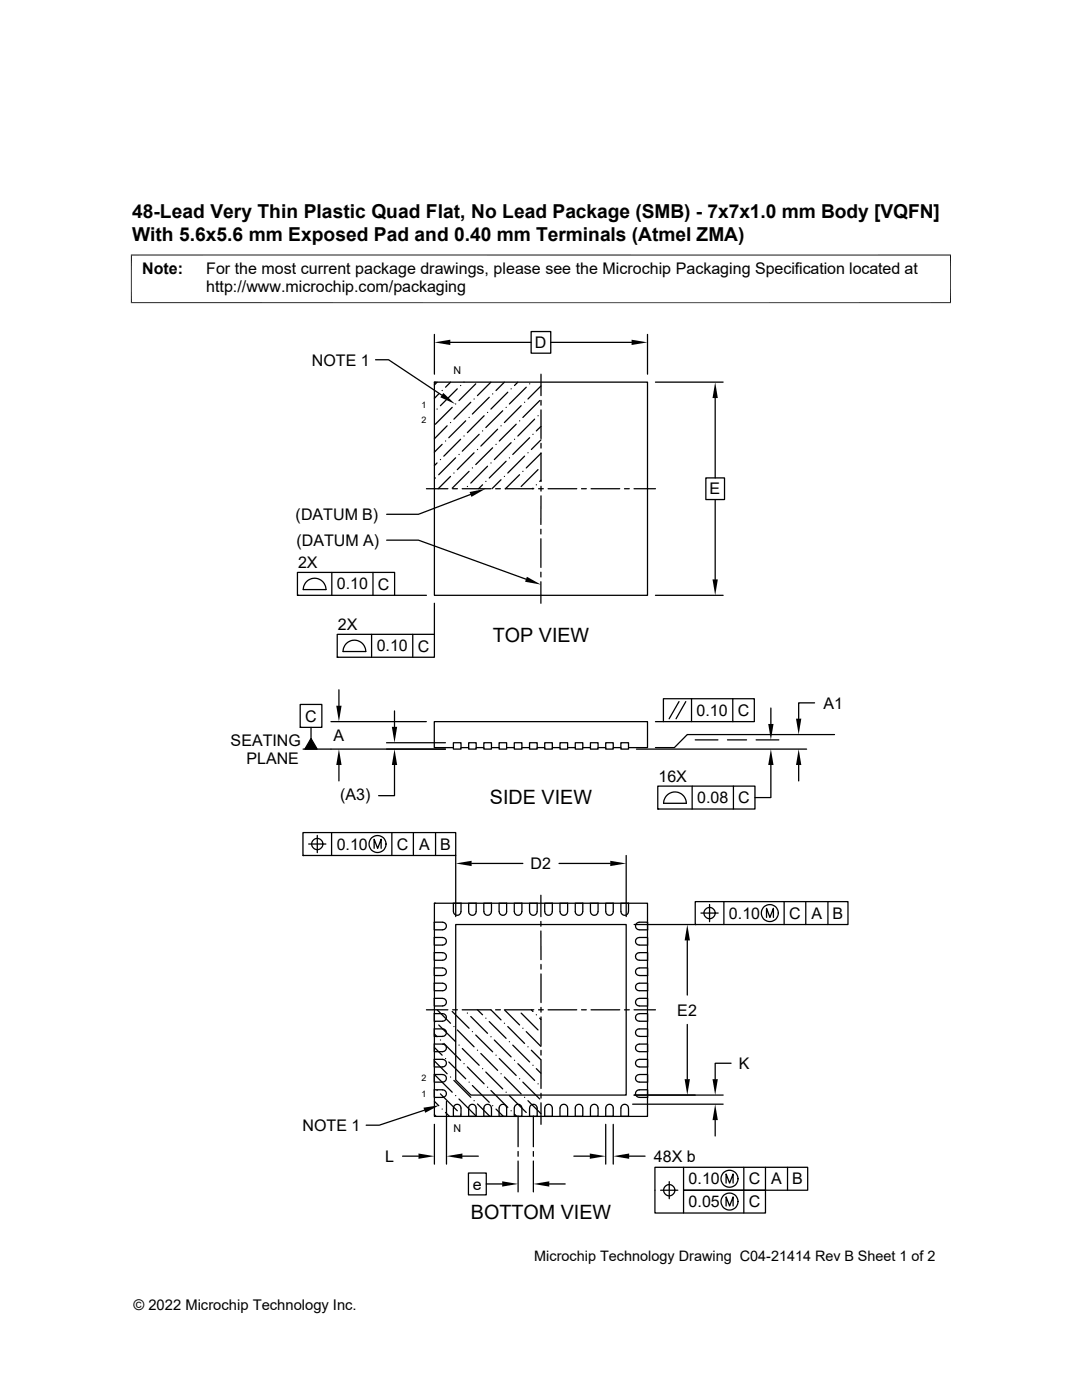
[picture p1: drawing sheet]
<svg xmlns="http://www.w3.org/2000/svg" width="216mm" height="279mm" viewBox="0 0 216 279" stroke-linecap="round" stroke-linejoin="round" font-family="sans-serif">
<g fill="none" stroke="#000" stroke-width=".25">
<path d="M74.9 71.8h2.6l10.7 7.1M86.7 76.3h42.5v42.5h-42.5zM86.7 76.3h.1M86.7 66.7v8M87.2 76.3l-.5 .5M87.5 78.6l-.8 .9M88.2 77.9h.1M89.9 68.3h16.1M89.9 76.3l-1 1M91.2 77.6l-3.3 3.4M91.9 76.9h.1M92.6 76.3h.1"/>
<path d="M94.6 79.6h.1M94.9 76.6l-3.3 3.3M97.6 79.3l-3.3 3.3M98 76.3l-2.7 2.7M98.3 78.6h.1M100.6 76.3l-1.6 1.6M101.3 78.3l-3.3 3.3M102 77.6h.1M103.3 76.3l-.6 .6M105 77.3l-3.4 3.3M105.7 76.6h.1M106 66.2h3.9v4.3h-3.9z"/>
<path d="M107.7 79.9l-3.4 3.4M107.9 74.7v4.3M107.9 79.9v1M108 77l-2.7 2.6M109.9 68.3h16.1M129.2 66.7v8M130.8 76.3h13.5M142.7 79.4v16M85.1 97.5h4.3M86.9 95.4h.1M87.2 81.6h.1M87.2 92.4l-.5 .5"/>
<path d="M87.9 91.7h.1M88.2 88.7l-1.5 1.5M88.9 88h.1M89.2 85l-2.5 2.6M89.9 95.1l-2.5 2.4M89.9 84.3h.1M90.2 81.3l-3.3 3.4M90.3 97.5h1M90.6 94.4h.1M90.9 80.6h.1M90.9 91.4l-3.4 3.3M91.6 90.7h.1"/>
<path d="M91.9 87.7l-3.3 3.3M92.2 97.5h5.7M92.6 87h.1M92.9 84l-3.3 3.4M93.3 97.1h.1M93.6 94.1l-3.4 3.3M93.6 83.3h.1M93.9 98.7l-10.4 3.9h-6.3M93.9 80.3l-3.3 3.4M94.3 93.4h.1M94.6 90.4l-3.4 3.3M95.3 89.7h.1"/>
<path d="M95.6 86.7l-3.4 3.3M96.3 96.8l-.8 .7M96.3 86h.1M96.6 83l-3.3 3.3M96.9 96.1h.1M97.3 93l-3.4 3.4M97.3 82.3h.1M98 92.4h.1M98.3 89.4l-3.4 3.3M98.9 97.5h.9M99 88.7h.1M99.3 85.7l-3.4 3.3"/>
<path d="M100 85h.1M100 95.7l-1.8 1.8M100.3 82l-3.4 3.3M100.6 95.1h.1M100.8 97.5h5.7M101 92.1l-3.4 3.3M101 81.3h.1M101.6 91.4h.1M102 88.3l-3.4 3.4M102.7 87.7h.1M103 84.7l-3.4 3.3M103.7 84h.1"/>
<path d="M103.7 94.7l-2.8 2.8M104 81l-3.4 3.3M104.3 94.1h.1M104.7 80.3h.1M104.7 91l-3.4 3.4M105.3 90.4h.1M105.7 87.4l-3.4 3.3M106.3 86.7h.1M106.3 97.4l-.1 .1M106.7 83.7l-3.4 3.3M107 96.8h.1M107.4 83h.1"/>
<path d="M107.4 93.7l-3.4 3.4M107.5 97.5h.9M107.9 81.8v5.7M107.9 88.5v.9M107.9 90.4v5.7M107.9 97v1M107.9 99v5.7M108 85.1l-1 .9M108 95.8l-.3 .3M108 90.5l-3 2.9M108 87.8l-2 1.9M109.4 97.5h5.7"/>
<path d="M116 97.5h1M117.9 97.5h5.8M124.6 97.5h1M126.5 97.5h4.3M140.8 95.4h3.8v4.3h-3.8zM142.7 99.7v15.9M59.4 114.2h19.3v4.6h-19.3zM59.4 118.8h.1M61.3 116a2.27 2.27 0 0 1 2.4-.4 2.27 2.27 0 0 1 1.3 2.1h-4.5l.2-1zM66.2 114.2v4.6M74.4 114.2v4.6M77.2 107.8h6.3l21.5 7.8"/>
<path d="M78.7 118.8h6.4M107.9 105.6v1M107.9 107.5v5.7M107.9 114.2v.9M107.9 116.1v4.3M130.8 118.8h13.5M67.3 126.6h19.4v4.6h-19.4zM67.3 131.2h.1M67.6 137.7v3.1M69.2 128.3a2.27 2.27 0 0 1 2.5-.3 2.27 2.27 0 0 1 1.3 2h-4.5l.2-.9zM74.1 126.6v4.6M82.4 126.6v4.6"/>
<path d="M86.7 120.4v6.2M132.4 139.4h18.1v4.6h-18.1zM138 139.4v4.6M146.2 139.4v4.6M59.9 140.6h4.3v4.6h-4.3zM59.9 145.2h.1M62.1 145.2v2.2M62.1 147.4l1.2 2.1h-2.5zM66 144h19.1M67.6 152.7v3.2M77.1 148.2h11.8M78.7 152.7v6.1h-3.2"/>
<path d="M78.7 141.9v3.2M88.9 149.5h-28.4M90.5 148.2h1.5v1.3h-1.5zM90.5 149.2h-3.8v-5.2h42.5v5.2h-3.8M92 149.2h1.5zM93.5 148.2h1.5v1.3h-1.5zM95 149.2h1.5zM96.5 148.2h1.6v1.3h-1.6zM98.1 149.2h1.5zM99.6 148.2h1.5v1.3h-1.5zM101.1 149.2h1.5zM102.6 148.2h1.5v1.3h-1.5z"/>
<path d="M104.1 149.2h1.6zM105.7 148.2h1.5v1.3h-1.5zM107.2 149.2h1.5zM108.7 148.2h1.5v1.3h-1.5zM110.2 149.2h1.5zM111.7 148.2h1.6v1.3h-1.6zM113.3 149.2h1.5zM114.8 148.2h1.5v1.3h-1.5zM116.3 149.2h1.5zM117.8 148.2h1.5v1.3h-1.5zM119.3 149.2h1.6zM120.9 148.2h1.5v1.3h-1.5z"/>
<path d="M122.4 149.2h1.5zM123.9 148.2h1.5v1.3h-1.5zM127 149.5h34M130.8 144h1.6M131.3 156.9h19.3v4.6h-19.3zM135.5 140l-2 3.4M136.8 140l-1.9 3.4M138.1 156.9v4.6M138.7 147.7h4.6M145.2 147.7h3.8M146.3 156.9v4.6M150.9 147.7h4.5"/>
<path d="M153.8 152.7v6.5h-3.2M153.8 141.3v3.2M159.4 152.7v3.2M162.5 140.3h-3.1v3.1M166.5 146.6h-29.4l-2.5 2.6h-3.8M60.5 166.2h30.4v4.5h-30.4zM60.5 170.7h.1M61.6 168.4h3.4M63.3 166.7v3.5M66.2 166.2v4.5M74.7 169.3v-1.8l.7 1.8 .7-1.8v1.8M78.2 166.2v4.5"/>
<path d="M82.5 166.2v4.5M86.9 166.2v4.5M90.9 170.7v12.2M94.1 172.3h10.2M107.9 178.7v4.2M111.5 172.3h10.3M124.9 170.7v12.2M131.3 161.5h.1M132.4 160.3h4.6M132.4 160.3a2.26 2.26 0 0 1 2.3-2.2 2.26 2.26 0 0 1 2.2 2.2M138.7 179.9h30.5v4.6h-30.5zM144.4 179.9v4.6"/>
<path d="M156.5 179.9v4.6M160.8 179.9v4.6M165.2 179.9v4.6M86.7 187.1h1.6a.75 .75 0 0 1 .8 .8 .75 .75 0 0 1-.8 .7h-1.6zM86.7 180.3h42.5v42.5h-42.5zM86.7 180.3h.1M88.3 184h-1.6v1.6h1.6a.75 .75 0 0 0 .8-.8 .75 .75 0 0 0-.8-.7M88.3 190.1h-1.6v1.5h1.6M88.3 190.1a.74 .74 0 0 1 .8 .8 .74 .74 0 0 1-.8 .7M88.3 193.2h-1.6v1.5h1.6M88.3 193.2a.74 .74 0 0 1 .8 .7 .74 .74 0 0 1-.8 .8M88.3 196.2h-1.6v1.5h1.6a.74 .74 0 0 0 .8-.7 .74 .74 0 0 0-.8-.8"/>
<path d="M90.5 180.3h1.5v1.6a.75 .75 0 0 1-.8 .8 .75 .75 0 0 1-.7-.8zM90.9 184.5h34v34h-30.9l-3.1-3zM95 181.9a.74 .74 0 0 1-.7 .8 .74 .74 0 0 1-.8-.8v-1.6h1.5v1.6M96.6 181.9a.74 .74 0 0 0 .7 .8 .74 .74 0 0 0 .7-.8M98.1 181.9v-1.6h-1.6v1.6M99.6 181.9a.74 .74 0 0 0 .8 .8 .74 .74 0 0 0 .7-.8v-1.6h-1.5v1.6M104.1 181.9a.75 .75 0 0 1-.7 .8 .75 .75 0 0 1-.8-.8v-1.6h1.5v1.6M105.7 181.9a.74 .74 0 0 0 .7 .8 .74 .74 0 0 0 .8-.8M107.2 181.9v-1.6h-1.5v1.6M107.9 185.8v5.7M107.9 183.9v.9M107.9 192.5v.9"/>
<path d="M107.9 194.4v5.7M108.7 180.3h1.5v1.6a.75 .75 0 0 1-.8 .8 .75 .75 0 0 1-.7-.8zM113.2 181.9a.75 .75 0 0 1-.7 .8 .75 .75 0 0 1-.8-.8v-1.6h1.6v1.6M114.8 180.3h1.5v1.6a.74 .74 0 0 1-.8 .8 .74 .74 0 0 1-.7-.8zM117.8 180.3h1.5v1.6a.75 .75 0 0 1-.7 .8 .75 .75 0 0 1-.8-.8zM120.9 180.3h1.5v1.6a.75 .75 0 0 1-.8 .8 .75 .75 0 0 1-.7-.8zM123.9 180.3h1.5v1.6a.75 .75 0 0 1-.8 .8 .75 .75 0 0 1-.7-.8zM126.5 184.5h12.2M127.1 187.3l.5-.2h1.6v1.5h-1.6a.73 .73 0 0 1-.8-.5 .73 .73 0 0 1 .3-.8zM127.6 196.2h1.6v1.5h-1.6a.74 .74 0 0 1-.8-.7 .74 .74 0 0 1 .8-.8M127.6 193.2h1.6v1.5h-1.6M127.6 190.1h1.6v1.5h-1.6"/>
<path d="M127.6 184h1.6v1.6h-1.6a.75 .75 0 0 1-.8-.8 .75 .75 0 0 1 .8-.7M127.6 193.2a.74 .74 0 0 0-.8 .7 .74 .74 0 0 0 .8 .8M127.6 190.1a.74 .74 0 0 0-.8 .8 .74 .74 0 0 0 .8 .7M137.1 187.7v10.9M138.7 184.5h.1M139.9 182.2h3.4M141.6 180.5v3.4M153 183.1v-1.8l.6 1.8 .7-1.8v1.8M85.1 201.5h4.3M86.7 205.3h1.6a.75 .75 0 0 1 .8 .8 .75 .75 0 0 1-.8 .7h-1.6zM86.7 208.4h1.6a.75 .75 0 0 1 .8 .7 .75 .75 0 0 1-.8 .8h-1.6zM86.7 214.4l1.6 .1a.75 .75 0 0 1 .8 .7 .75 .75 0 0 1-.8 .8h-1.6z"/>
<path d="M86.7 217.5h1.6a.75 .75 0 0 1 .8 .8 .75 .75 0 0 1-.8 .7h-1.6zM86.7 209l1.5 1.6M86.7 219.8l.8 .9M86.7 211.7l2.5 2.6M86.7 206.4l.5 .5M86.9 203.9h.1M86.9 214.6l3.3 3.4M87.2 217.6h.1M87.2 201.5l2.7 2.7M87.5 204.6l3.4 3.3M87.9 218.3l3.3 3.4M87.9 207.6h.1"/>
<path d="M88.3 200.7a.75 .75 0 0 0 .8-.7 .75 .75 0 0 0-.8-.8h-1.6v1.6h1.6M88.3 202.3h-1.6v1.5h1.6M88.3 202.3a.74 .74 0 0 1 .8 .8 .74 .74 0 0 1-.8 .7M88.3 212.9a.75 .75 0 0 0 .8-.7 .75 .75 0 0 0-.8-.8h-1.6v1.5h1.6M88.6 208.2l3.3 3.4M88.9 211.3h.1M89.1 219.8v12.5M89.6 211.9l3.3 3.4M89.9 214.9h.1M90.2 201.9l3.4 3.3M90.3 201.5h1M90.6 204.9h.1"/>
<path d="M90.6 215.6l3.3 3.4M90.9 218.7h.1M91.2 205.5l3.4 3.4M91.6 208.6h.1M91.6 219.3l3.3 3.4M92.2 201.5h5.7M92.2 209.3l3.4 3.3M92.6 212.3h.1M93.3 202.2h.1M93.3 212.9l3.3 3.4M93.6 216h.1M93.9 202.9l3.4 3.3"/>
<path d="M94.3 205.9h.1M94.3 216.6l3.3 3.4M94.6 219.7h.1M94.9 206.6l3.4 3.3M95.3 209.6h.1M95.3 201.5l1 1M95.9 210.2l3.4 3.4M96.3 213.3h.1M96.9 203.2h.1M96.9 214l3.4 3.3M97.3 217h.1M97.6 203.9l3.4 3.3"/>
<path d="M98 206.9h.1M98 201.5l2 2M98 217.6l3.3 3.4M98.6 207.6l3.4 3.3M98.9 201.5h.9M99 210.6h.1M99.6 211.3l3.4 3.3M100 214.3h.1M100.6 214.9l3.4 3.4M100.6 201.5l3.1 3.1M100.6 204.2h.1M100.8 201.5h5.7"/>
<path d="M101 218h.1M101.3 204.9l3.4 3.3M101.6 207.9h.1M101.6 218.7l3.4 3.3M102.3 208.6l3.4 3.3M102.7 211.6h.1M103.3 212.3l3.4 3.3M103.7 215.3h.1M104 202.2l3.4 3.3M104.3 205.2h.1M104.3 216l3.4 3.3M104.7 219h.1"/>
<path d="M105 205.9l2.9 2.9M105.3 219.7l2.6 2.6M105.3 208.9h.1M106 201.5l.3 .4M106 209.6l1.9 1.9v5.7M106.3 212.6h.1M107 213.3l.9 .9M107 202.5h.1M107.4 216.3h.1M107.5 201.5h.9M107.7 203.2l.2 .3M107.9 201v1"/>
<path d="M107.9 202.9v5.8M107.9 209.6v1M107.9 218.2v.9M109.4 201.5h5.7M116 201.5h1M117.9 201.5h5.8M124.6 201.5h1M126.5 201.5h4.3M126.5 218.5h17.8M127.1 217.7l.5-.2h1.6v1.5h-1.6a.73 .73 0 0 1-.8-.5 .73 .73 0 0 1 .3-.8zM127.1 214.6l.5-.2h1.6v1.6l-1.6-.1a.73 .73 0 0 1-.8-.4 .73 .73 0 0 1 .3-.9zM127.1 208.6l.5-.2h1.6v1.5h-1.6a.73 .73 0 0 1-.8-.5 .73 .73 0 0 1 .3-.8z"/>
<path d="M127.1 205.5l.5-.2h1.6v1.5h-1.6a.73 .73 0 0 1-.8-.5 .73 .73 0 0 1 .3-.8zM127.6 202.3h1.6v1.5h-1.6M127.6 212.9a.75 .75 0 0 1-.8-.7 .75 .75 0 0 1 .8-.8h1.6v1.5h-1.6M127.6 202.3a.74 .74 0 0 0-.8 .8 .74 .74 0 0 0 .8 .7M127.6 200.7a.75 .75 0 0 1-.8-.7 .75 .75 0 0 1 .8-.8h1.6v1.6h-1.6M137.1 204.4v11M145.9 212.2h-3.2v3.2M80.3 230.7h3.2M84.7 221.6l-9 3h-2.6M86.7 224.4v7.9M86.7 222.5l.3 .3M88.2 221.3h.1"/>
<path d="M88.9 222l.8 .8M90.7 220.7a.75 .75 0 0 1 .8-.3 .75 .75 0 0 1 .5 .7v1.7h-1.5v-1.7zM91.9 222.4h.1M92.3 230.7h3.1M93.5 234.1h3.5v4.4h-3.5zM95 221.1a.74 .74 0 0 0-.7-.7 .74 .74 0 0 0-.8 .7v1.7h1.5v-1.7M95.3 220.3l2.4 2.5M96.5 221.1v1.7h1.6v-1.7M96.6 221.1a.74 .74 0 0 1 .7-.7 .74 .74 0 0 1 .7 .7M97 236.3h3.2M98.3 220.7h.1M99 221.3l1.4 1.5"/>
<path d="M99.6 221.1v1.7h1.5v-1.7a.74 .74 0 0 0-.7-.7 .74 .74 0 0 0-.8 .7M102 221.7h.1M102.7 222.4l.4 .4M103.4 222.7v6.2M103.4 229.8v1M103.4 231.7v6.2M104.1 221.1a.75 .75 0 0 0-.7-.7 .75 .75 0 0 0-.8 .7v1.7h1.5v-1.7M105.7 221.1v1.7h1.5v-1.7M105.7 221.1a.74 .74 0 0 1 .7-.7 .74 .74 0 0 1 .8 .7M105.7 222.7h.1M106.4 222.7v6.2M106.4 229.8v1"/>
<path d="M106.4 231.7v6.2M107.9 220.1v4.3M108.9 220.7a.75 .75 0 0 1 .8-.3 .75 .75 0 0 1 .5 .7v1.7h-1.5v-1.7zM109.6 236.3h3.2M113.2 221.1a.75 .75 0 0 0-.7-.7 .75 .75 0 0 0-.8 .7v1.7h1.6v-1.7M114.5 230.7h3.2M115.1 220.6a.75 .75 0 0 1 .8-.1 .75 .75 0 0 1 .4 .6v1.7h-1.5v-1.7zM118 220.7a.75 .75 0 0 1 .8-.3 .75 .75 0 0 1 .5 .7v1.7h-1.5v-1.7zM120.9 224.4v7.9M121.1 220.7a.74 .74 0 0 1 .8-.3 .74 .74 0 0 1 .5 .7v1.7h-1.5v-1.7zM122.4 224.4v7.9M124.2 220.6a.75 .75 0 0 1 .8-.1 .75 .75 0 0 1 .4 .6v1.7h-1.5v-1.8z"/>
<path d="M125.5 230.7h3.2M126.2 220.4h18.1M131.8 237.5h3.5M133.5 235.8v3.4M136.4 233v4.5h16.3v4.6h-22v-9.1h30.5v4.5h-24.8v4.6M142.7 223.5v3.2M144.9 236.1v-1.8l.7 1.8 .7-1.8v1.8M148.4 233v9.1M152.7 233v4.5M157.1 233v4.5M144.9 240.7v-1.8l.7 1.8 .7-1.8v1.8"/>
<circle cx="63.3" cy="168.4" r="1.12"/>
<circle cx="75.3" cy="168.5" r="1.69"/>
<circle cx="141.6" cy="182.2" r="1.12"/>
<circle cx="153.6" cy="182.2" r="1.69"/>
<circle cx="133.5" cy="237.5" r="1.12"/>
<circle cx="145.6" cy="235.3" r="1.69"/>
<circle cx="145.6" cy="239.8" r="1.69"/>
</g>
<g fill="#000">
<path d="M88.5 78.4l2.3 2.2-2.9-1.3zM86.7 68.3l3.2-.5v1.1zM126 67.8l3.2 .5-3.2 .6zM142.7 76.3l.5 3.1h-1zM93.7 98.2l3.2-.6-2.8 1.6zM105.1 115.1l2.8 1.6-3.1-.6zM142.2 115.6h1l-.5 3.2zM62.1 147.4l1.2 2.1h-2.5zM67.6 149.5l.6 3.2h-1.1zM67.1 140.8h1.1l-.6 3.2zM78.2 145.1h1l-.5 3.1zM78.7 149.5l.5 3.2h-1z"/>
<path d="M153.8 149.5l.5 3.2h-1zM153.3 144.5h1l-.5 3.2zM159.4 149.5l.5 3.2h-1.1zM158.8 143.4h1.1l-.5 3.2zM90.9 172.3l3.2-.5v1zM121.8 171.8l3.1 .5-3.1 .5zM137.1 184.5l.6 3.2h-1.1zM136.6 215.4h1.1l-.6 3.1zM142.2 215.4h1l-.5 3.1zM83.5 230.2l3.2 .5-3.2 .6zM84.5 221.1l3.2-.5-2.9 1.5zM89.1 230.7l3.2-.5v1.1z"/>
<path d="M100.2 235.8l3.2 .5-3.2 .5zM106.4 236.3l3.2-.5v1zM117.7 230.2l3.2 .5-3.2 .6zM122.4 230.7l3.1-.5v1.1zM142.7 220.4l.5 3.1h-1z"/>
</g>
<path d="M26.1 50.9h163.7M26.2 50.8v9.7M189.7 50.8v9.7M26.1 60.4h163.7" fill="none" stroke="#000" stroke-width=".2"/>
<g font-size="3.9">
<text x="98.3" y="128.1">TOP VIEW</text>
<text x="97.8" y="160.4">SIDE VIEW</text>
<text x="93.9" y="243.2">BOTTOM VIEW</text>
</g>
<g font-size="3.8">
<text x="26.4" y="43.5">48-Lead Very Thin Plastic Quad Flat, No Lead Package (SMB) - 7x7x1.0 mm Body [VQFN]</text>
<text x="26.4" y="48.1">With 5.6x5.6 mm Exposed Pad and 0.40 mm Terminals (Atmel ZMA)</text>
</g>
<g font-size="3.2">
<text x="28.4" y="54.7">Note:</text>
<text x="41.1" y="58.3">http://www.microchip.com/packaging</text>
<text x="41.1" y="54.7">For the most current package drawings, please see the Microchip Packaging Specification located at</text>
<text x="106.7" y="69.5">D</text>
<text x="62.2" y="73">NOTE 1</text>
<text x="141.6" y="98.7">E</text>
<text x="59" y="103.8">(DATUM B)</text>
<text x="59.1" y="108.9">(DATUM A)</text>
<text x="59.5" y="113.4">2X</text>
<text x="67.2" y="117.6">0.10</text>
<text x="75.4" y="117.7">C</text>
<text x="67.4" y="125.8">2X</text>
<text x="75.2" y="130">0.10</text>
<text x="83.4" y="130">C</text>
<text x="139" y="142.9">0.10</text>
<text x="147.2" y="142.9">C</text>
<text x="164.3" y="141.4">A1</text>
<text x="46" y="148.8">SEATING</text>
<text x="60.9" y="144">C</text>
<text x="66.5" y="147.9">A</text>
<text x="49.2" y="152.5">PLANE</text>
<text x="67.9" y="159.6">(A3)</text>
<text x="131.4" y="156.1">16X</text>
<text x="139.1" y="160.3">0.08</text>
<text x="147.3" y="160.3">C</text>
<text x="67.2" y="169.6">0.10</text>
<text x="79.2" y="169.6">C</text>
<text x="83.6" y="169.6">A</text>
<text x="87.8" y="169.6">B</text>
<text x="105.9" y="173.5">D2</text>
<text x="145.5" y="183.4">0.10</text>
<text x="157.5" y="183.4">C</text>
<text x="161.9" y="183.4">A</text>
<text x="166.1" y="183.4">B</text>
<text x="135.1" y="202.7">E2</text>
<text x="147.4" y="213.3">K</text>
<text x="60.3" y="225.7">NOTE 1</text>
<text x="76.9" y="231.9">L</text>
<text x="130.5" y="231.9">48X b</text>
<text x="94.4" y="237.4">e</text>
<text x="137.4" y="236.4">0.10</text>
<text x="149.4" y="236.4">C</text>
<text x="153.9" y="236.4">A</text>
<text x="158.1" y="236.4">B</text>
<text x="137.4" y="240.9">0.05</text>
<text x="149.4" y="240.9">C</text>
</g>
<g font-size="2.9">
<text x="106.6" y="251.7">Microchip Technology Drawing C04-21414 Rev B Sheet 1 of 2</text>
<text x="26.6" y="261.3">© 2022 Microchip Technology Inc.</text>
</g>
<g font-size="2.1">
<text x="90.5" y="74.7">N</text>
<text x="90.5" y="225.9">N</text>
</g>
<g font-size="1.8">
<text x="84.1" y="81.4">1</text>
<text x="84.1" y="84.5">2</text>
<text x="84.1" y="215.8">2</text>
<text x="84.1" y="218.9">1</text>
</g>
</svg>
